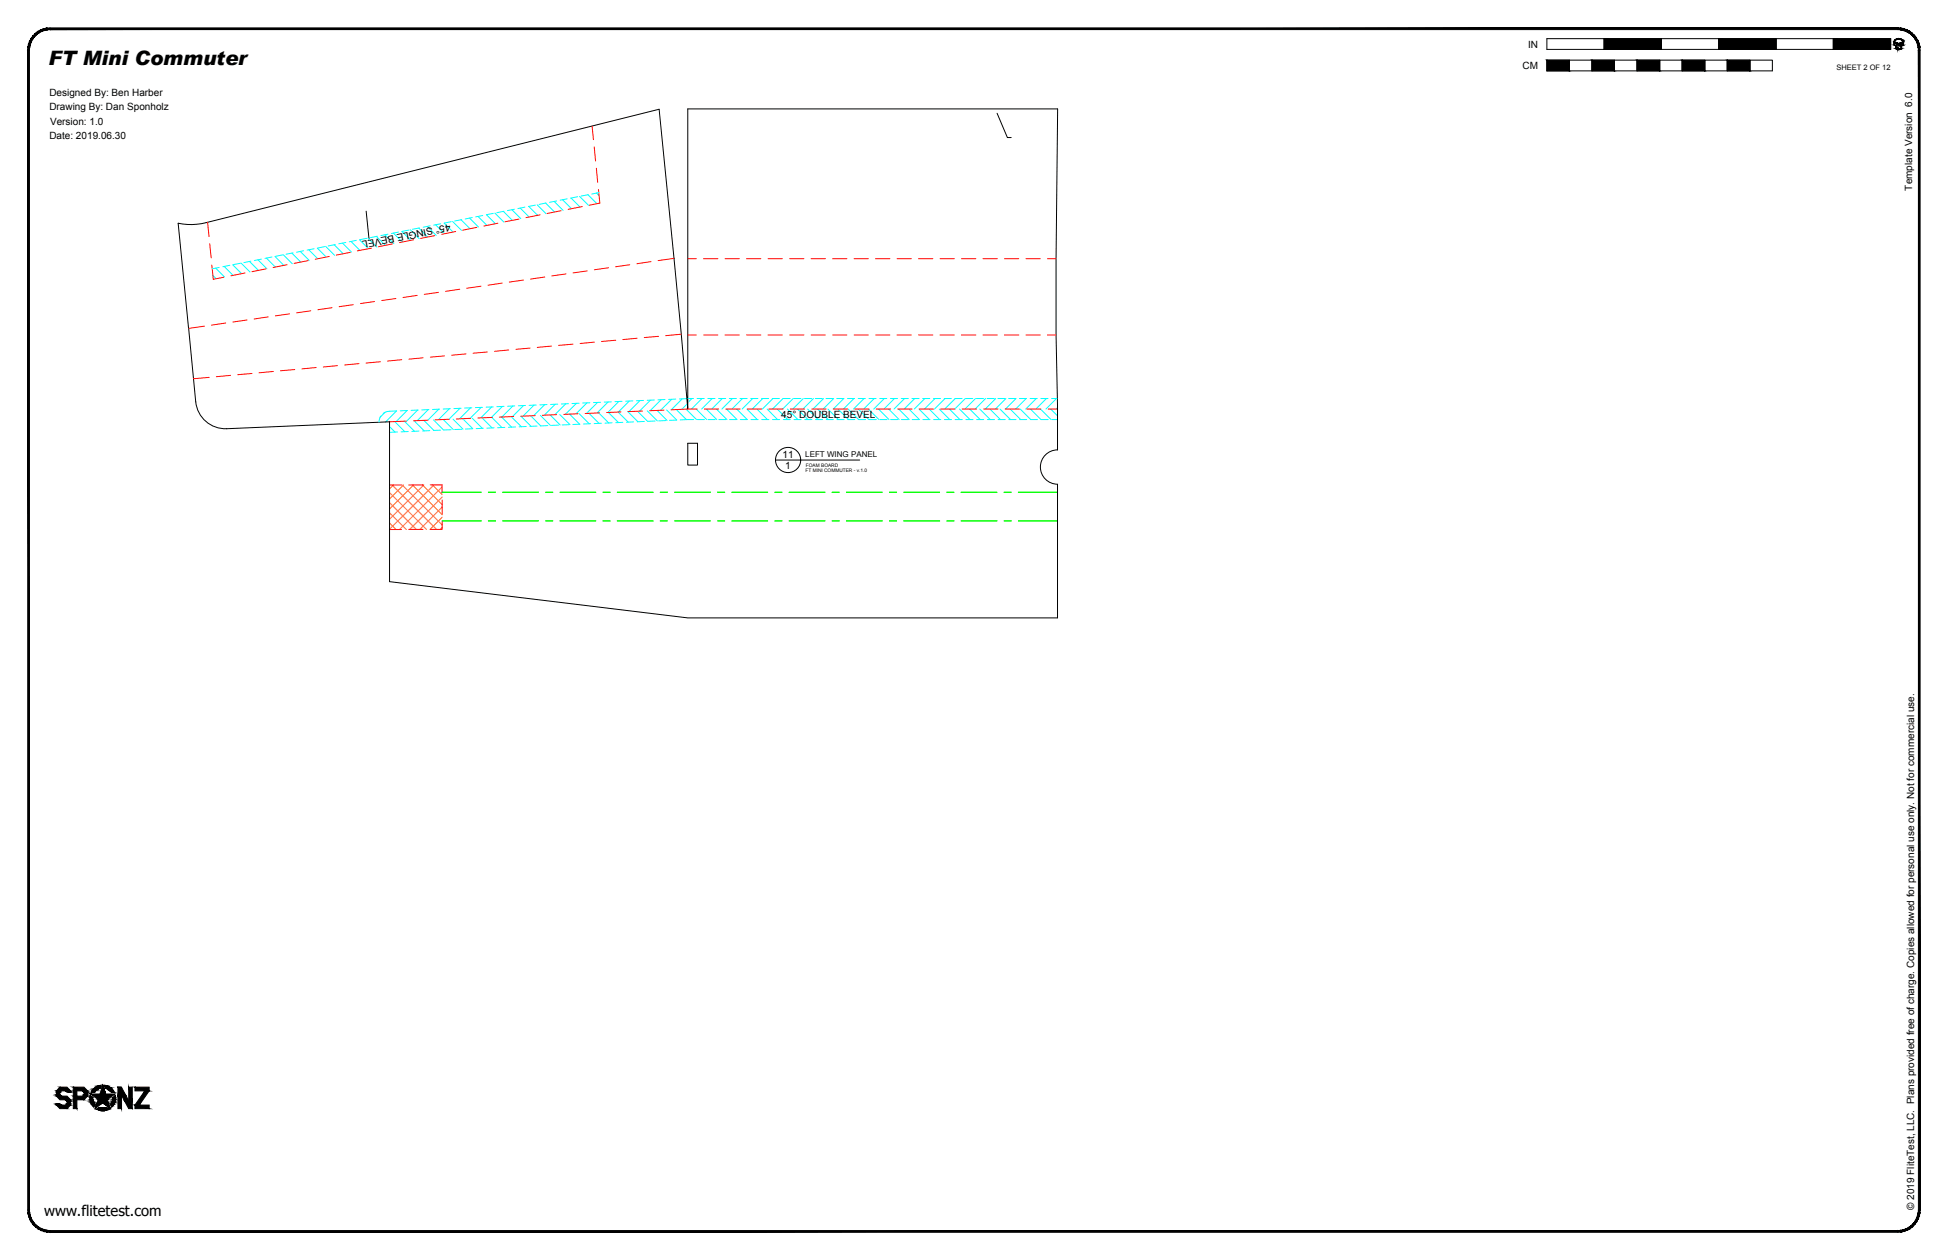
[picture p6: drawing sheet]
<svg xmlns="http://www.w3.org/2000/svg" width="864mm" height="559mm" viewBox="0 0 864 559" stroke-linecap="round" stroke-linejoin="round" font-family="sans-serif">
<!-- layer: 05 REFERENCE -->
<g fill="none" stroke="#0f0" stroke-width=".44">
<path d="M196 218.3h17.3M216.5 218.3h3.2M222.9 218.3h15.8M241.9 218.3h3.2M248.3 218.3h15.8M267.3 218.3h3.2M273.7 218.3h15.8M292.7 218.3h3.2M299.1 218.3h15.8M318.1 218.3h3.2M324.5 218.3h15.8M343.5 218.3h3.2"/>
<path d="M349.9 218.3h15.8M368.9 218.3h3.2M375.3 218.3h15.8M394.3 218.3h3.2M400.7 218.3h15.8M419.7 218.3h3.2M426.1 218.3h15.8M445.1 218.3h3.2M451.5 218.3h17.3M196 231h17.3M216.5 231h3.2M222.9 231h15.8"/>
<path d="M241.9 231h3.2M248.3 231h15.8M267.3 231h3.2M273.7 231h15.8M292.7 231h3.2M299.1 231h15.8M318.1 231h3.2M324.5 231h15.8M343.5 231h3.2M349.9 231h15.8M368.9 231h3.2M375.3 231h15.8"/>
<path d="M394.3 231h3.2M400.7 231h15.9M419.8 231h3.1M426.1 231h15.9M445.2 231h3.1M451.5 231h17.3"/>
</g>
<!-- layer: 04 BEVEL -->
<g fill="none" stroke="#0ff" stroke-width=".44">
<path d="M193.1 99.7l4 4M195.4 99.3l-3.2 .5M200 98.3l-3.1 .7 4 3.9M200.6 98.2l4 4M204.4 97.5l4 3.9M204.7 97.4l-3.1 .6M208.2 96.7l3.9 4M209.4 96.5l-3.2 .6M211.9 96l4 3.9M214 95.6l-3.1 .6M215.7 95.2l3.9 4M218.7 94.6l-3.1 .6"/>
<path d="M219.4 94.5l3.9 4M223.2 93.7l3.9 4M223.4 93.7l-3.1 .6M226.9 93l4 4M228.1 92.8l-3.2 .6M230.6 92.3l4 4M232.7 91.9l-3.1 .6M234.4 91.6l4 3.9M237.4 91l-3.1 .6M238.1 90.8l4 4M241.9 90.1l4 3.9M242.1 90l-3.1 .7"/>
<path d="M245.7 89.3l3.9 4M246.8 89.1l-3.2 .6M249.4 88.6l4 4M251.4 88.2l-3.1 .6M253.2 87.8l3.9 4M256.1 87.2l-3.1 .7M256.9 87.1l4 4M260.7 86.4l3.9 3.9M260.8 86.4l-3.2 .5M264.4 85.6l1.2 1.2M265.5 85.4l-3.2 .7M95.6 118.9l4 4"/>
<path d="M97.2 118.6l-3.1 .6M99.4 118.2l3.9 3.9M101.9 117.7l-3.1 .6M103.1 117.4l4 4M106.6 116.8l-3.2 .6M106.9 116.7l3.9 3.9M110.6 116l4 3.9M111.2 115.8l-3.1 .7M114.4 115.2l3.9 4M115.9 114.9l-3.1 .6M118.1 114.5l4 4M120.6 114l-3.1 .6"/>
<path d="M121.9 113.7l4 4M125.3 113l-3.2 .7M125.6 113l4 4M129.4 112.3l4 3.9M129.9 112.2l-3.1 .5M133.1 111.5l4 4M134.6 111.2l-3.1 .7M136.9 110.8l3.9 3.9M139.3 110.3l-3.2 .6M140.6 110l4 4M143.9 109.4l-3.1 .6M144.4 109.3l3.9 3.9"/>
<path d="M148.1 108.5l4 4M148.6 108.5l-3.1 .6M151.9 107.8l3.9 4M153.3 107.5l-3.1 .6M155.6 107.1l4 4M158 106.6l-3.2 .6M159.4 106.3l4 4M162.6 105.7l-3.1 .6M163.1 105.6l4 4M166.9 104.9l4 3.9M167.3 104.8l-3.1 .6M170.7 104.1l3.9 4"/>
<path d="M172 103.9l-3.1 .6M174.4 103.4l4 3.9M176.7 102.9l-3.2 .7M178.2 102.6l3.9 4M181.3 102l-3.1 .6M181.9 101.9l3.9 4M185.6 101.1l4 4M186 101.1l-3.1 .6M189.4 100.4l4 4M190.7 100.1l-3.1 .7M94.4 122.2l1.4 1.4M232.1 179.9l-4.9 4.8"/>
<path d="M233 179.8l-3.2 .2M236.7 179.7l-4.8 4.8M237.7 179.6l-3.1 .2M241.5 179.5l-4.9 4.8M242.5 179.4l-3.2 .2M246.2 179.3l-4.9 4.8M247.3 179.2l-3.2 .2M250.8 179.1l-4.8 4.8M252 179l-3.2 .2M255.5 178.9l-4.9 4.8M256.7 178.8l-3.1 .2M260.2 178.7l-4.9 4.8"/>
<path d="M261.5 178.6l-3.2 .1M264.9 178.5l-4.9 4.8M266.3 178.4l-3.2 .1M269.6 178.3l-4.9 4.8M271 178.2l-3.1 .1M274.3 178.1l-4.9 4.8M275.8 178l-3.2 .1M279 177.9l-4.9 4.8M280.6 177.8l-3.2 .1M283.7 177.7l-4.9 4.8M285.3 177.6l-3.2 .1M288.3 177.5l-4.8 4.9"/>
<path d="M290.1 177.4l-3.2 .1M293.1 177.3l-4.9 4.9M294.8 177.2l-3.1 .1M297.8 177.1l-4.9 4.9M299.6 177l-3.2 .1M302.4 176.9l-4.8 4.9M304.5 176.8l-3.3 .1M304.7 179.1l-2.5 2.5M304.9 176.7h2.5M306.7 176.7l-1.8 1.9M309 176.7h3.2M311.2 176.7l-4.7 4.7"/>
<path d="M313.8 176.7h3.2M315.7 176.7l-4.6 4.7M318.6 176.7h3.1M320.2 176.7l-4.7 4.7M323.3 176.7h3.2M324.7 176.7l-4.7 4.7M328.1 176.7h3.2M329.2 176.7l-4.7 4.7M332.8 176.7h3.2M333.7 176.7l-4.7 4.7M337.6 176.7h3.2M338.1 176.7l-4.6 4.7"/>
<path d="M342.4 176.7h3.1M342.7 176.7l-4.7 4.7M350.3 176.7h-3.2l-4.6 4.7M351.6 176.7l-4.6 4.7M351.9 176.7h3.2M356.1 176.7l-4.7 4.7M356.7 176.7h3.1M360.6 176.7l-4.6 4.7M361.4 176.7h3.2M365.1 176.7l-4.7 4.7M366.2 176.7h3.2M369.6 176.7l-4.7 4.7"/>
<path d="M370.9 176.7h3.2M374.1 176.7l-4.7 4.7M375.7 176.7h3.2M378.6 176.7l-4.7 4.7M380.5 176.7h3.1M383 176.7l-4.6 4.7M385.2 176.7h3.2M387.6 176.7l-4.7 4.7M390 176.7h3.2M392 176.7l-4.6 4.7M394.8 176.7h3.1M396.5 176.7l-4.6 4.7"/>
<path d="M399.5 176.7h3.2M401 176.7l-4.7 4.7M404.3 176.7h3.2M405.5 176.7l-4.6 4.7M409 176.7h3.2M410 176.7l-4.7 4.7M413.8 176.7h3.2M414.5 176.7l-4.7 4.7M418.6 176.7h3.1M419 176.7l-4.7 4.7M423.3 176.7h3.2M423.5 176.7l-4.7 4.7"/>
<path d="M427.9 176.7l-4.6 4.7M428.1 176.7h3.2M432.5 176.7l-4.7 4.7M432.9 176.7h3.1M436.9 176.7l-4.6 4.7M437.6 176.7h3.2M441.4 176.7l-4.6 4.7M442.4 176.7h3.2M446 176.7l-4.7 4.7M447.1 176.7h3.2M450.4 176.7l-4.6 4.7M451.9 176.7h3.2"/>
<path d="M454.9 176.7l-4.6 4.7M456.7 176.7h3.1M459.4 176.7l-4.7 4.7M461.4 176.7h3.2M463.9 176.7l-4.6 4.7M466.2 176.7h2.5M468.4 176.7l-4.7 4.7M168.8 184.5l-.8 2.8M170.7 182.8l-2.2 2.3M172.7 189.2l2.4 2.4M175 187l4.4 4.4M175.8 182.3l-4.9 4.9"/>
<path d="M175.9 182.3a8.4 8.4 0 0 0-5.7 .8l-.3 .3M176.2 191.6l-3.5 .1M179.2 186.8l4.6 4.5M180.5 182.1l-4.9 4.9M180.6 182.1l-3.1 .1M181 191.4l-3.2 .1M183.6 186.6l4.5 4.5M185.1 181.9l-4.8 4.9M185.4 181.9l-3.2 .1M185.7 191.2l-3.1 .1M187.9 186.4l4.4 4.5M189.9 181.7l-4.9 4.9"/>
<path d="M190.2 181.7l-3.2 .1M190.5 191l-3.2 .1M192.2 186.2l4.5 4.5M194.5 181.5l-4.8 4.9M194.9 181.5l-3.2 .1M195.3 190.8l-3.2 .1M196.5 186.1l4.5 4.4M199.2 181.3l-4.8 4.8M199.6 181.3l-3.1 .1M200 190.6l-3.1 .1M200.8 185.9l4.5 4.4M204 181.1l-5 4.8"/>
<path d="M204.4 181.1l-3.2 .1M204.7 190.4l-3.1 .1M205.1 185.7l4.5 4.4M208.6 180.9l-4.8 4.8M209.2 180.9l-3.2 .1M209.4 185.5l4.5 4.5M209.5 190.1l-3.2 .2M213.3 180.7l-4.9 4.8M213.7 185.3l4.5 4.5M213.9 180.7l-3.2 .1M214.3 189.9l-3.2 .2M218 180.5l-4.9 4.8"/>
<path d="M218 185.1l4.5 4.5M218.7 180.5l-3.2 .1M219 189.7l-3.1 .2M222.4 184.9l4.4 4.5M222.7 180.3l-4.9 4.8M223.4 180.2l-3.1 .2M223.8 189.5l-3.2 .2M226.6 184.8l4.5 4.4M227.4 180.1l-4.9 4.8M228.2 180l-3.2 .2M228.6 189.3l-3.2 .2M230.9 184.6l4.5 4.4"/>
<path d="M233.3 189.1l-3.2 .2M235.3 184.4l4.4 4.5M238.1 188.9l-3.2 .2M239.6 184.2l4.4 4.5M242.8 188.8l-3.1 .1M243.9 184l4.5 4.5M247.6 188.6l-3.2 .1M248.2 183.8l4.5 4.5M252.4 188.4l-3.2 .1M252.5 183.6l4.5 4.6M256.8 183.5l4.5 4.5M257.1 188.2l-3.1 .1"/>
<path d="M261.1 183.3l4.5 4.5M261.8 187.9l-3.1 .2M265.4 183.1l4.5 4.5M266.6 187.7l-3.2 .2M269.7 182.9l4.5 4.5M271.4 187.5l-3.2 .2M274 182.7l4.5 4.5M276.1 187.3l-3.1 .2M278.3 182.5l4.5 4.5M280.9 187.1l-3.2 .2M282.6 182.4l4.5 4.5M285.7 186.9l-3.2 .2"/>
<path d="M287 182.2l4.4 4.5M290.4 186.7l-3.2 .2M291.3 182l4.4 4.5M295.2 186.5l-3.2 .2M295.5 181.8l4.5 4.5M299.8 181.7l4.5 4.4M299.9 186.3l-3.1 .1M304.2 181.5l4.6 4.6M307.5 186.1l-6 .1M308.6 181.4l4.7 4.7M309.1 186.1h3.2M313.1 181.4l4.7 4.7"/>
<path d="M313.9 186.1h3.2M317.6 181.4l4.7 4.7M318.7 186.1h3.1M322.1 181.4l4.6 4.7M323.4 186.1h3.2M326.6 181.4l4.7 4.7M328.2 186.1h3.2M331.1 181.4l4.6 4.7M332.9 186.1h3.2M335.6 181.4l4.6 4.7M337.7 186.1h3.2M340.1 181.4l4.6 4.7"/>
<path d="M342.5 186.1h3.1M344.5 181.4l4.7 4.7M347.2 186.1h3.2M349.1 181.4l4.6 4.7M352 186.1h3.2M353.5 181.4l4.7 4.7M356.8 186.1h3.1M358 181.4l4.7 4.7M361.5 186.1h3.2M362.5 181.4l4.7 4.7M366.3 186.1h3.2M367 181.4l4.7 4.7"/>
<path d="M371 186.1h3.2M371.5 181.4l4.7 4.7M375.8 186.1h3.2M376 181.4l4.7 4.7M380.5 181.4l4.6 4.7M380.6 186.1h3.1M385 181.4l4.6 4.7M385.3 186.1h3.2M389.4 181.4l4.7 4.7M390.1 186.1h3.2M394 181.4l4.6 4.7M394.9 186.1h3.1"/>
<path d="M398.4 181.4l4.7 4.7M399.6 186.1h3.2M402.9 181.4l4.7 4.7M404.4 186.1h3.2M407.4 181.4l4.7 4.7M409.1 186.1h3.2M411.9 181.4l4.7 4.7M413.9 186.1h3.2M416.4 181.4l4.6 4.7M418.7 186.1h3.1M420.9 181.4l4.7 4.7M423.4 186.1h3.2"/>
<path d="M425.4 181.4l4.6 4.7M428.2 186.1h3.2M429.9 181.4l4.6 4.7M433 186.1h3.1M434.3 181.4l4.7 4.7M437.7 186.1h3.2M438.9 181.4l4.6 4.7M442.5 186.1h3.2M443.3 181.4l4.7 4.7M447.2 186.1h3.2M447.8 181.4l4.7 4.7M452 186.1h3.2"/>
<path d="M452.3 181.4l4.7 4.7M456.8 186.1h3.1M456.8 181.4l4.7 4.7h3.2M461.3 181.4l4.6 4.7M465.8 181.4l3 3M466.3 186.1h2.5M468.8 180.8l-.6 .6"/>
</g>
<!-- layer: 02 SCORE -->
<g fill="none" stroke="#f00" stroke-width=".44">
<path d="M262.5 55.9l.6 6M263.4 65.1l.6 6.3M264.4 74.6l.6 6.3M92 98.6l.7 6.3M220.7 99l-6.2 1.2M230.1 97.2l-6.3 1.2M239.4 95.3l-6.2 1.2M248.8 93.4l-6.3 1.3M258.1 91.6l-6.2 1.3M265.3 84.1l.6 6-4.6 .9M93 108.1l.6 6.3M93.9 117.6l.7 6.3 4.6-.9"/>
<path d="M117.9 119.2l-6.2 1.3M127.3 117.4l-6.2 1.2M136.6 115.6l-6.2 1.2M146 113.7l-6.2 1.3M155.3 111.9l-6.2 1.2M164.7 110.1l-6.3 1.2M174 108.2l-6.2 1.2M183.4 106.3l-6.3 1.3M192.7 104.5l-6.3 1.3M202 102.7l-6.2 1.2M211.4 100.8l-6.3 1.3M269.8 118.7l-6.3 .9"/>
<path d="M279.2 117.4l-6.3 .9M288.6 116l-6.3 1M298.8 114.6l-7 1M304.9 114.7h3.8M311.9 114.7h6.4M321.4 114.7h6.4M331 114.7h6.3M340.5 114.7h6.3M350.1 114.7h6.3M359.6 114.7h6.3M369.1 114.7h6.4M378.6 114.7h6.4"/>
<path d="M388.2 114.7h6.3M397.7 114.7h6.3M407.2 114.7h6.4M416.7 114.7h6.4M426.3 114.7h6.3M435.8 114.7h6.3M445.3 114.7h6.4M454.8 114.7h6.4M464.4 114.7h3.8M108.6 121.1l-6.3 1.2M128.3 139.2l-6.2 .9M137.8 137.8l-6.3 .9"/>
<path d="M147.2 136.5l-6.3 .9M156.6 135.1l-6.2 .9M166 133.7l-6.2 .9M175.5 132.4l-6.3 .9M185 131l-6.4 .9M194.4 129.7l-6.3 .9M203.8 128.3l-6.3 .9M213.2 126.9l-6.3 .9M222.7 125.5l-6.3 1M232.1 124.2l-6.3 .9M241.5 122.9l-6.3 .9M250.9 121.5l-6.3 .9"/>
<path d="M260.4 120.1l-6.3 .9M90.6 144.6l-7 1M100.1 143.3l-6.3 .9M109.5 141.9l-6.3 .9M118.9 140.5l-6.2 1M178.1 159.5l-6.3 .6M187.6 158.7l-6.3 .6M197.1 157.8l-6.3 .6M206.6 156.9l-6.4 .6M216.1 156.1l-6.4 .6M225.5 155.2l-6.3 .6M235 154.4l-6.3 .5"/>
<path d="M244.5 153.5l-6.3 .6M254 152.6l-6.3 .6M263.5 151.7l-6.3 .6M273 150.9l-6.3 .5M282.4 150l-6.3 .6M292 149.2l-6.4 .5M302 148.2l-6.9 .7M304.9 148.6h3.8M311.9 148.6h6.4M321.4 148.6h6.4M331 148.6h6.3M340.5 148.6h6.3"/>
<path d="M350.1 148.6h6.3M359.6 148.6h6.3M369.1 148.6h6.4M378.6 148.6h6.4M388.2 148.6h6.3M397.7 148.6h6.3M407.2 148.6h6.4M416.7 148.6h6.4M426.3 148.6h6.3M435.8 148.6h6.3M445.3 148.6h6.4M454.8 148.6h6.4"/>
<path d="M464.4 148.6h3.8M92.7 167.4l-6.9 .6M102.2 166.5l-6.3 .6M111.7 165.6l-6.3 .6M121.2 164.7l-6.4 .6M130.7 163.9l-6.4 .5M140.2 163l-6.3 .6M149.6 162.2l-6.3 .6M159.2 161.3l-6.4 .6M168.6 160.4l-6.3 .6M180.1 186.8l-7.4 .3M189.7 186.4l-6.4 .2"/>
<path d="M199.1 185.9l-6.3 .3M208.7 185.5l-6.4 .3M218.2 185.1l-6.4 .3M227.7 184.7l-6.3 .3M237.2 184.3l-6.3 .3M246.8 183.9l-6.4 .3M256.2 183.5l-6.3 .3M265.8 183.1l-6.4 .3M275.3 182.7l-6.4 .2M284.8 182.3l-6.3 .2M294.3 181.9l-6.3 .3M309.1 181.4l-11.6 .4"/>
<path d="M312.3 181.4h6.3M321.8 181.4h6.3M331.3 181.4h6.4M340.8 181.4h6.4M350.4 181.4h6.3M359.9 181.4h6.3M369.4 181.4h6.4M378.9 181.4h6.4M388.5 181.4h6.3M398 181.4h6.3M407.5 181.4h6.4M417 181.4h6.4"/>
<path d="M426.6 181.4h6.3M436.1 181.4h6.3M445.6 181.4h6.4M455.1 181.4h6.4M464.7 181.4h4.1M172.7 215.1h5.3M187.5 215l-6.3 .1M190.7 215h5.3v3.6M172.7 234.8h5.3M181.2 234.8h6.3M196 231.3v3.5h-5.3M196 221.7v6.4"/>
</g>
<!-- layer: 06 CAVITY -->
<g fill="none" stroke="#ff7f00" stroke-width=".44">
<path d="M172.7 218.5l16.4 16.3M173.8 215.1l19.7 19.7M174.4 215.1l-1.7 1.7M178.3 215.1l17.7 17.7M178.9 215.1l-6.2 6.2M182.8 215l13.2 13.3M183.4 215l-10.7 10.8M187.3 215l8.7 8.8M187.9 215l-15.2 15.3M191.7 215l4.3 4.3M192.4 215l-19.7 19.7M196 216l-18.9 18.8"/>
<path d="M172.7 231.9l2.9 2.9M172.7 227.4l7.4 7.4M172.7 222.9l11.9 11.9M196 220.5l-14.4 14.3M196 224.9l-9.9 9.9M196 229.4l-5.4 5.4M196 233.9l-.9 .9"/>
</g>
<!-- layer: 01 CUT -->
<path d="M442 50.2l4.6 10.8h1.7M162.3 93.6l1.3 12.6M83.6 145.6l-4.6-46.6 6.2 .6 6.1-.8 200.9-50.3 9.8 99.7 2.9 33.2v-133.1h164l-.7 66.4v33.9l.6 31.4v19.6M83.6 145.7l3.2 32.5a13.2 13.2 0 0 0 13.7 11.9M100.5 190.1l72.2-3v70.9l132.2 16h163.9v-59.2a7.6 7.6 0 0 1-7.6-7.7 7.6 7.6 0 0 1 7.7-7.6M304.9 196.6h4.3v9.7h-4.3z" fill="none" stroke="#000" stroke-width=".44"/>
<!-- layer: 23 NOTES -->
<g fill="none" stroke="#000" stroke-width=".44">
<path d="M343.8 204h37.3"/>
<circle cx="349.4" cy="204" r="5.6"/>
</g>
<!-- layer: 21 FULL-SIZE -->
<path d="M685.8 17.1h25.4v4.8h-25.4zM711.2 17.1h25.4v4.8h-25.4zM736.6 17.1h25.4v4.8h-25.4zM762 17.1h25.4v4.8h-25.4zM787.4 17.1h25.4v4.8h-25.4zM812.8 17.1h25.4v4.8h-25.4zM839.8 18.7a2 2 0 0 1 2-1.5 2 2 0 0 1 1.9 1.5v1.3l-.9 .3v1.2l-1 .3-.1-.3v.3l-.2-.5-.1 .4-.4-.1v-.6l-.3 .5v-1.2l-.9-.3M840.1 18.8l1.3 .4 .2 .3 1.9-.7v.3l-1.7 1.2-1.7-1.2zM840.1 17.8a2.16 2.16 0 0 1 3.7 .9v1.3l-.9 .3v1.3l-1.1 .3-1.2-.3v-1.3l-.8-.3v-1.6zM685.8 26.7h9.9v4.7h10.1v-4.7h9.9v4.7h10.1v-4.7h10v4.7h10v-4.7h10v4.7h9.9v-4.7h10.1v4.7h9.9v-4.7h-9.9v4.7h-10.1v-4.7h-9.9v4.7h-10v-4.7h-10v4.7h-10v-4.7h-10.1v4.7h-9.9v-4.7h-10.1v4.7h-9.9zM841.1 21.7v-.5l.1 .5" fill="none" stroke="#000" stroke-width=".44"/>
<g fill="#000" stroke="#000" stroke-width=".44">
<path d="M839.9 18.2l-.1 .2zM840.1 18.8l1.1 .3h-1.1zM840.7 19.5h2.1l-1 .8zM841.4 17.2h.7zM842.4 19.1l1.1-.3v.3zM843.5 20h.3zM841.4 21.8h.7zM842.5 21.6h.4zM842.8 20.3h.3zM39.9 485.9l.4 .2zM41 490.4h.9l-.3 .7zM43.7 492.3h3.7l-.9 .3z"/>
<path d="M43.7 491.3h1zM43.9 481.5l.9-.2zM46 489.4h2.2l.7 2zM46.3 481.3l.9 .2zM46.4 491.3h1zM49.1 489.7h1.5l-.5 .7zM50.9 486.1l.3-.2zM52.3 482.2h1.6z"/>
<path d="M20.8 12.5l1.4-.1v.7zM20.8 12.5l.1 .7 1.3-.1zM19.4 12.8l1.4-.3 .1 .7zM19.4 12.8l.2 .7 1.3-.3zM18.1 13.3l1.3-.5 .2 .7zM18.1 13.3l.3 .7 1.2-.5zM16.9 13.9l1.2-.6 .3 .7zM16.9 13.9l.4 .7 1.1-.6zM15.7 14.8l1.2-.9 .4 .7zM15.7 14.8l.5 .6 1.1-.8zM15.7 14.8l.5 .6-1.5 .4zM14.7 15.8l.6 .5 .9-.9zM14.7 15.8l.6 .5-1.4 .6zM13.9 16.9l.6 .4 .8-1zM13.9 16.9l.6 .4-1.3 .9zM13.2 18.2l.7 .3 .6-1.2zM13.2 18.2l.7 .3-1.2 1zM12.7 19.5l.7 .2 .5-1.2zM12.7 19.5l.7 .2-1 1.2zM13.4 19.7l-1 1.2 .7 .1zM12.4 20.9l.7 .1-.8 1.3zM13.1 21l-.8 1.3h.7z"/>
<path d="M711.2 17.1l25.4 4.8v-4.8zM711.2 17.1l25.4 4.8h-25.4z"/>
<path d="M762 17.1l25.4 4.8v-4.8zM762 17.1l25.4 4.8h-25.4z"/>
<path d="M812.8 17.1l25.4 4.8v-4.8zM812.8 17.1l25.4 4.8h-25.4z"/>
<path d="M839.8 18.7v1.3zM839.8 18.7v1.3z"/>
<path d="M839.8 20h.2zM839.8 20h.2z"/>
<path d="M839.8 18.4v.3zM839.8 18.4v.3z"/>
<path d="M840.7 17.4h.2zM840.5 17.5l.2-.1z"/>
<path d="M840.1 19.1l1.3 .1zM840.1 19.1l1.3 .1z"/>
<path d="M840.9 17.3h.4zM840.7 17.4l.2-.1zM840.7 17.4h.2zM840.7 17.4h.2z"/>
<path d="M22.2 13.1h819.2v-.7zM22.2 12.4h819.2l-819.2 .7z"/>
<path d="M840.2 19.2l1.2 .1zM840.2 19.2l1.2 .1z"/>
<path d="M840.4 19.3l1.2 .2zM840.4 19.3l1.2 .2z"/>
<path d="M841 17.2h.5zM840.9 17.3h.4z"/>
<path d="M841.1 17.2h.5zM841 17.2h.5z"/>
<path d="M841.4 17.2h1.1zM841.1 17.2h1.4z"/>
<path d="M842 17.2h.5zM842 17.2h.5z"/>
<path d="M842 17.2l.6 .1zM842 17.2l.6 .1z"/>
<path d="M842.3 17.3l.5 .1zM842.3 17.3l.5 .1z"/>
<path d="M842.6 17.4h.3zM842.6 17.4h.3z"/>
<path d="M842.6 17.4l.5 .1zM842.6 17.4l.5 .1z"/>
<path d="M842.9 17.5l.3 .1zM842.9 17.5l.3 .1z"/>
<path d="M842.1 19.3h1zM842.1 19.3l.7 .2h-.8z"/>
<path d="M843 17.6l.3 .1zM843 17.6l.3 .1z"/>
<path d="M843.2 17.7l.2 .1zM843.2 17.7l.2 .1z"/>
<path d="M842.1 19.2h1.3zM842.1 19.2l1 .1z"/>
<path d="M843.3 17.8l.2 .1zM843.3 17.8l.2 .1z"/>
<path d="M842.4 19.1h1.1zM842.1 19.2h1.3z"/>
<path d="M843.4 17.9l.2 .2zM843.4 17.9l.2 .2z"/>
<path d="M843.6 18.2l.1 .2zM843.6 18.2l.1 .2z"/>
<path d="M843.7 18.4l.1 .3zM843.7 18.4l.1 .3z"/>
<path d="M843.7 18.7l.1 1.3zM843.7 18.7l.1 1.3z"/>
<path d="M12.3 22.3l.7 514.3v-514.3zM12.3 22.3l.7 514.3h-.7z"/>
<path d="M685.8 26.7l9.9 4.7v-4.7zM685.8 26.7l9.9 4.7h-9.9z"/>
<path d="M705.8 26.7l9.9 4.7v-4.7zM705.8 26.7l9.9 4.7h-9.9z"/>
<path d="M725.8 26.7l10 4.7v-4.7zM725.8 26.7l10 4.7h-10z"/>
<path d="M745.8 26.7l10 4.7v-4.7zM745.8 26.7l10 4.7h-10z"/>
<path d="M765.7 26.7l10.1 4.7v-4.7zM765.7 26.7l10.1 4.7h-10.1z"/>
<path d="M839.8 20l.9 .3zM839.8 20l.9 .3z"/>
<path d="M840.4 20.3h.3zM840.4 20.3h.3z"/>
<path d="M840.6 20.3l.1 1.2zM840.6 20.3l.1 1.2z"/>
<path d="M840.6 21.5l.2 .1zM840.6 21.5l.2 .1z"/>
<path d="M840.8 21l.2 .5zM840.8 21l.2 .5z"/>
<path d="M840.6 21.6h.4zM840.6 21.6h.4zM840.6 21.6h.4zM840.6 21.6h.4z"/>
<path d="M840.6 21.6h.4zM840.6 21.6h.4z"/>
<path d="M840.6 21.6l.5 .1zM840.6 21.6l.5 .1z"/>
<path d="M841.1 21.2l.1 .4zM841.1 21.2l.1 .4z"/>
<path d="M840.7 21.7h.5zM840.7 21.7h.5z"/>
<path d="M840.9 21.7h.5zM840.9 21.7h.5z"/>
<path d="M841.4 21.3l.1 .4zM841.4 21.3l.1 .4z"/>
<path d="M841 21.7l.5 .1zM841 21.7l.5 .1z"/>
<path d="M841.1 21.8h.6zM841.1 21.8h.6z"/>
<path d="M841.7 21.5l.1 .3zM841.7 21.5l.1 .3z"/>
<path d="M841.3 21.8h.5zM841.3 21.8h.5z"/>
<path d="M841.9 21.8h.3zM841.8 21.8h.3z"/>
<path d="M842.8 20.3l.1 1.2zM842.8 20.3l.1 1.2z"/>
<path d="M842.2 21.8l.7-.2zM841.9 21.8l.6-.2z"/>
<path d="M843.1 20.3l.7-.3zM842.8 20.3l.7-.3z"/>
<path d="M851.1 20.9l.1 1.4h-.7zM850.4 21l.1 1.3 .6-1.4zM850.8 19.5l.3 1.4-.7 .1zM850.1 19.7l.3 1.3 .4-1.5zM850.3 18.2l.5 1.3-.7 .2zM849.6 18.5l.5 1.2 .2-1.5zM849.6 16.9l.7 1.3-.7 .3zM849 17.3l.6 1.2v-1.6zM848.8 15.8l.8 1.1-.6 .4zM848.3 16.3l.7 1-.2-1.5zM847.8 14.8l1 1-.5 .5zM847.8 14.8l-.5 .6 1 .9zM846.7 13.9l1.1 .9-.5 .6zM846.7 13.9l-.4 .7 1 .8zM845.4 13.3l1.3 .6-.4 .7zM845.4 13.3l-.3 .7 1.2 .6zM844.1 12.8l1.3 .5-.3 .7zM844.1 12.8l-.2 .7 1.2 .5zM842.7 12.5l1.4 .3-.2 .7zM842.7 12.5l-.1 .7 1.3 .3zM841.4 12.4l1.3 .1-.1 .7zM841.4 12.4v.7l1.2 .1z"/>
<path d="M25 484.4l1.5 1.1v-1.1zM25 484.4l1.5 1.1h-1.5z"/>
<path d="M25 485.5l2.2 .6-.7-.6zM25 485.5l2.2 .6h-2.2z"/>
<path d="M25 489.4l2.2 .7-.7-.7zM25 489.4l2.2 .7h-2.2z"/>
<path d="M25 483.8l1.5 .6 .7-.6zM25 483.8l1.5 .6h-1.5z"/>
<path d="M26.5 482.2l4.8 1.6-1.6-1.6zM26.5 482.2l4.8 1.6h-6.3z"/>
<path d="M25 486.1l6.3 1.7-1.6-1.7zM25 486.1l6.3 1.7h-4.8z"/>
<path d="M29.1 483.8l2.2 .6v-.6zM29.1 483.8l2.2 .6h-1.6z"/>
<path d="M29.1 487.8l2.2 .6v-.6zM29.1 487.8l2.2 .6h-1.6z"/>
<path d="M29.7 488.4l1.6 1v-1zM29.7 488.4l1.6 1h-1.6z"/>
<path d="M29.7 489.4l1.6 .7v-.7zM29.7 489.4l1.6 .7h-2.2z"/>
<path d="M25 490.1l4.7 1.6 1.6-1.6zM25 490.1l4.7 1.6h-3.2z"/>
<path d="M32.5 483.8l1.6 2.3v-2.3zM32.5 483.8l1.6 2.3h-1.6z"/>
<path d="M32.5 487.8l1.6 3.9v-3.9zM32.5 487.8l1.6 3.9h-1.6z"/>
<path d="M32.5 482.2l6.3 1.6-1.5-1.6zM32.5 482.2l6.3 1.6h-6.3z"/>
<path d="M36.6 483.8l2.2 .6v-.6zM36.6 483.8l2.2 .6h-1.5z"/>
<path d="M37.3 484.4l1.5 1.1v-1.1zM37.3 484.4l1.5 1.1h-1.5z"/>
<path d="M37.3 485.5l1.5 .6v-.6zM37.3 485.5l1.5 .6h-2.2z"/>
<path d="M32.5 486.1l4.7 1.7 1.6-1.7zM32.5 486.1l4.7 1.7h-4.7z"/>
<path d="M39.9 486.1l1.2 .6zM39.9 486.1l1.2 .6h-1.3z"/>
<path d="M39.8 486.7l1.3 .1zM39.8 486.7l1.3 .1z"/>
<path d="M39.8 486.8l1.3 .7v-.7zM39.8 486.8l1.3 .7h-1.2z"/>
<path d="M39.9 487.5l1.3 .3-.1-.3zM39.9 487.5l1.3 .3h-1.3z"/>
<path d="M39.9 487.8l1.4 .5-.1-.5zM39.9 487.8l1.4 .5h-1.3z"/>
<path d="M40 488.3l1.5 .4-.2-.4zM40 488.3l1.5 .4h-1.4z"/>
<path d="M40.1 488.7l1.5 .3-.1-.3zM40.1 488.7l1.5 .3h-1.3z"/>
<path d="M40.3 489l1.7 .6-.4-.6zM40.3 489l1.7 .6h-1.5z"/>
<path d="M40.5 489.6l1.6 .1zM40.5 489.6l1.6 .1z"/>
<path d="M40.6 489.7l1.3 .7 .2-.7zM40.6 489.7l1.3 .7h-.9z"/>
<path d="M40.8 483.8l1 .7 .5-.7zM40.8 483.8l1 .7h-1.4z"/>
<path d="M40.9 483.7h1.7zM40.9 483.7l1.4 .1z"/>
<path d="M41.2 483.3l1.4 .4 .3-.4zM41.2 483.3l1.4 .4h-1.7z"/>
<path d="M41.5 482.9h2.1zM41.5 482.9h2.1z"/>
<path d="M41.5 482.9l1.4 .4 .7-.4zM41.5 482.9l1.4 .4h-1.7z"/>
<path d="M43.7 492.3l2.8 .3zM44.6 492.6h1.9z"/>
<path d="M41.8 482.6l1.8 .3 .8-.3zM41.5 482.9l.3-.3 1.8 .3z"/>
<path d="M42.2 482.3l2.2 .3 .1-.3zM41.8 482.6l.4-.3 2.2 .3z"/>
<path d="M43 481.8l1.5 .5 .2-.5zM42.2 482.3l.8-.5 1.5 .5z"/>
<path d="M43.9 481.5l.8 .3v-.3zM43 481.8l.9-.3 .8 .3z"/>
<path d="M43.7 491.3l1.8 .1zM43.7 491.3l1.8 .1z"/>
<path d="M42.9 489.4l-.5 2 2.7-2zM42.9 489.4l-.6 2z"/>
<path d="M43 489.1l2.1 .3 .4-.3zM43 489.1l2.1 .3h-2.2z"/>
<path d="M45.5 481.3l1.3 3.9zM45.5 481.3l1.3 3.9h-2.5z"/>
<path d="M46 489.4l2.9 2zM48.7 491.4l.2 .2z"/>
<path d="M46.4 481.5l1.7 .3zM46.4 481.5l1.7 .3h-1.6z"/>
<path d="M46.4 491.3l1.1 .1zM45.5 491.4h2z"/>
<path d="M43.6 491.4l4.7 .6-.8-.6zM42.8 492l.8-.6 4.7 .6z"/>
<path d="M43.5 487.6l4.6 1.5-.5-1.5zM43.5 487.6l4.6 1.5h-5.1z"/>
<path d="M46.5 481.8l2.4 .5-.8-.5zM46.5 481.8l2.4 .5h-2.3z"/>
<path d="M45.5 489.1l2.7 .3-.1-.3zM45.5 489.1l2.7 .3h-2.2z"/>
<path d="M42.8 492l4.6 .3 .9-.3zM42.8 492l4.6 .3h-3.7z"/>
<path d="M46.6 482.3l2.7 .3-.4-.3zM46.6 482.3l2.7 .3h-2.6z"/>
<path d="M49.1 489.7l.2 .7h.8zM49.3 490.4h.8l-.6 .7z"/>
<path d="M46.7 482.6l2.9 .3zM46.7 482.6l2.9 .3z"/>
<path d="M47.5 482.9h2.2zM47.5 482.9h2.2z"/>
<path d="M47.5 482.9l2.5 .4-.3-.4zM47.5 482.9l2.5 .4h-1.8z"/>
<path d="M48.2 483.3l2.1 .4-.3-.4zM48.2 483.3l2.1 .4h-1.7z"/>
<path d="M48.6 483.7l1.8 .1zM48.6 483.7l1.8 .1z"/>
<path d="M48.8 483.8l1.9 .7-.3-.7zM48.8 483.8l1.9 .7h-1.4z"/>
<path d="M49.2 489.6h1.5zM49.2 489.6l1.4 .1z"/>
<path d="M49.5 489l1.2 .6 .2-.6zM49.5 489l1.2 .6h-1.5z"/>
<path d="M40.1 485.2l7.5 2.4 3.4-2.4zM40.1 485.2l7.5 2.4h-4.1z"/>
<path d="M49.7 488.7l1.2 .3 .1-.3zM49.7 488.7l1.2 .3h-1.4z"/>
<path d="M49.8 488.3l1.2 .4 .1-.4zM49.8 488.3l1.2 .4h-1.3z"/>
<path d="M50.9 486.1l.3 .6v-.6zM50 486.7l.9-.6 .3 .6z"/>
<path d="M50 487.8l1.1 .5 .1-.5zM50 487.8l1.1 .5h-1.3z"/>
<path d="M50 486.7l1.3 .1zM50 486.7l1.3 .1z"/>
<path d="M50 487.5l1.2 .3v-.3zM50 487.5l1.2 .3h-1.2z"/>
<path d="M50 486.8l1.2 .7 .1-.7zM50 486.8l1.2 .7h-1.2z"/>
<path d="M52.3 482.2l3.4 3.4-1.8-3.4zM52.3 482.2l3.4 3.4h-3.4z"/>
<path d="M52.3 485.6l1.6 .3v-.3zM52.3 485.6l1.6 .3h-1.6z"/>
<path d="M52.3 485.9l1.6 5.8v-5.8zM52.3 485.9l1.6 5.8h-1.6z"/>
<path d="M53.9 485.6l1.9 .3-.1-.3zM53.9 485.6l1.9 .3h-1.8z"/>
<path d="M54 485.9l3.1 2.4-1.3-2.4zM54 485.9l3.1 2.4h-1.9z"/>
<path d="M57.1 482.2l1.5 6.1v-6.1zM57.1 482.2l1.5 6.1h-1.5z"/>
<path d="M55.2 488.3l3.4 3.4v-3.4zM55.2 488.3l3.4 3.4h-1.5z"/>
<path d="M59.9 489.9l2.2 .2zM59.9 489.9l2.2 .2z"/>
<path d="M64.1 483.9l-2.2 6 4.1-6zM64.1 483.9l-2.2 6h-2z"/>
<path d="M59.8 482.2l6.3 1.6v-1.6zM59.8 482.2l6.3 1.6h-6.3z"/>
<path d="M63.9 483.8h2.2zM63.9 483.8l2.1 .1z"/>
<path d="M59.8 490.1l6.3 1.6v-1.6zM59.8 490.1l6.3 1.6h-6.3z"/>
<path d="M12.3 536.6h.7l-.6 1.4zM13 536.6l-.6 1.4 .7-.1zM12.4 538l.7-.1-.4 1.5zM13.1 537.9l-.4 1.5 .7-.2zM12.7 539.4l.7-.2-.2 1.5zM13.4 539.2l-.2 1.5 .7-.3zM13.2 540.7l.7-.3v1.5zM13.9 540.4v1.5l.6-.4zM13.9 541.9l.6-.4 .2 1.6zM14.5 541.5l.2 1.6 .6-.5zM14.7 543.1l.6-.5 .4 1.5zM15.3 542.6l.4 1.5 .5-.6zM16.2 543.5l.7 1.5-1.2-.9zM16.2 543.5l.7 1.5 .4-.7zM17.3 544.3l.8 1.3-1.2-.6zM17.3 544.3l.8 1.3 .3-.7zM18.4 544.9l1 1.2-1.3-.5zM18.4 544.9l1 1.2 .2-.7zM19.6 545.4l1.2 1-1.4-.3zM19.6 545.4l1.2 1 .1-.7zM20.9 545.7l1.3 .8-1.4-.1zM20.9 545.7l1.3 .8v-.7z"/>
<path d="M850.5 22.3v514.3h.7zM850.5 22.3h.7v514.3z"/>
<path d="M22.2 545.8v.7l819.2-.7zM22.2 546.5l819.2-.7v.7z"/>
<path d="M841.4 545.8l1.3 .6-1.3 .1zM841.4 545.8l1.3 .6-.1-.7zM842.6 545.7l1.5 .4-1.4 .3zM842.6 545.7l1.5 .4-.2-.7zM843.9 545.4l1.5 .2-1.3 .5zM843.9 545.4l1.5 .2-.3-.7zM845.1 544.9l1.6 .1-1.3 .6zM845.1 544.9l1.6 .1-.4-.7zM846.3 544.3l1.5-.2-1.1 .9zM846.3 544.3l1.5-.2-.5-.6zM847.3 543.5l1.5-.4-1 1zM847.3 543.5l1.5-.4-.5-.5zM848.3 542.6l1.3-.7-.8 1.2zM849 541.5l-.7 1.1 1.3-.7zM849 541.5l1.3-.8-.7 1.2zM849.6 540.4l-.6 1.1 1.3-.8zM849.6 540.4l1.2-1-.5 1.3zM850.1 539.2l-.5 1.2 1.2-1zM851.1 538l-.3 1.4-.7-.2zM850.4 537.9l-.3 1.3 1-1.2zM851.2 536.6l-.1 1.4-.7-.1zM850.5 536.6l-.1 1.3 .8-1.3z"/>
</g>
<text font-size="8.8" x="21.5" y="28.8">FT Mini Commuter</text>
<text font-size="6.6" x="19.5" y="539.1">www.flitetest.com</text>
<g font-size="4.4">
<text x="677.5" y="21.1">IN</text>
<text x="675" y="30.6">CM</text>
<text x="21.9" y="42.5">Designed By: Ben Harber</text>
<text x="21.9" y="48.9">Drawing By: Dan Sponholz</text>
<text x="22.2" y="55.2">Version: 1.0</text>
<text x="21.9" y="61.6">Date: 2019.06.30</text>
<text x="847.7" y="84.5" transform="rotate(-90 847.7 84.5)">Template Version 6.0</text>
<text x="199.4" y="99.3" transform="rotate(169 199.4 99.3)">45° SINGLE BEVEL</text>
<text x="346.4" y="185.4">45° DOUBLE BEVEL</text>
<text x="346.9" y="203.2">11</text>
<text x="348.1" y="208">1</text>
<text x="848.5" y="536.6" transform="rotate(-90 848.5 536.6)">© 2019 FliteTest, LLC. Plans provided free of charge. Copies allowed for personal use only. Not for commercial use.</text>
</g>
<text font-size="3.5" x="357" y="202.9">LEFT WING PANEL</text>
<text font-size="3.3" x="814.1" y="31.1">SHEET 2 OF 12</text>
<g font-size="2.1">
<text x="357.1" y="209.5">FT MINI COMMUTER - v.1.0</text>
<text x="357.3" y="207">FOAM BOARD</text>
</g>
</svg>
